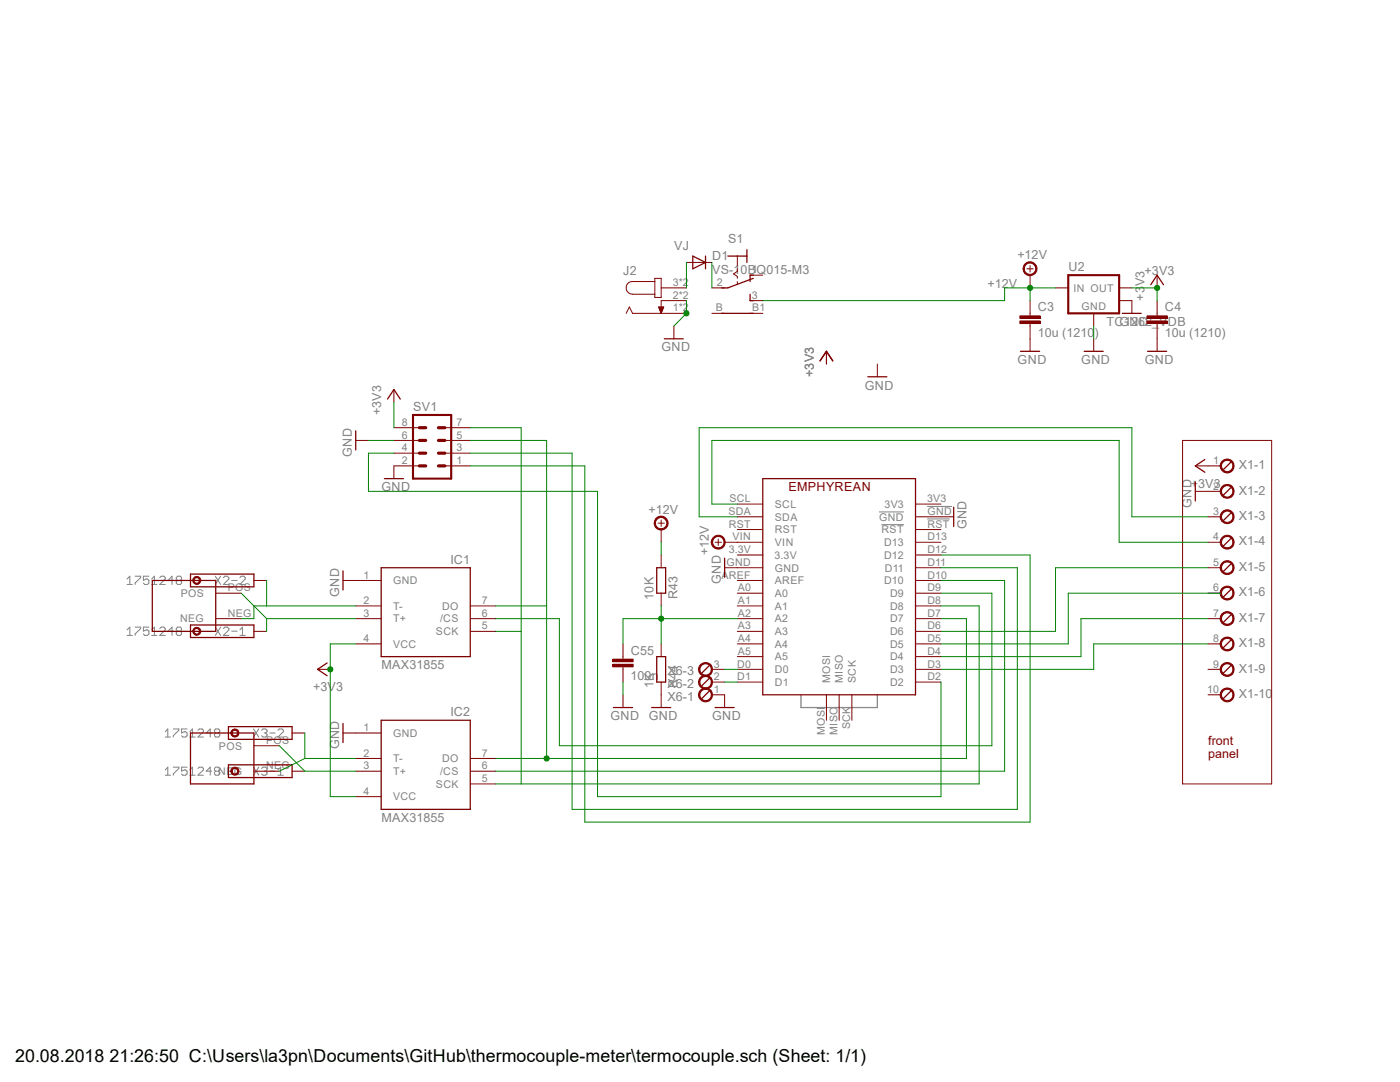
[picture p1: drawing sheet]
<svg xmlns="http://www.w3.org/2000/svg" width="279mm" height="216mm" viewBox="0 0 279 216" stroke-linecap="round" stroke-linejoin="round" font-family="sans-serif">
<path d="M159.9 138.6v2.6h15.2v-2.6" fill="none" stroke="#808080" stroke-width=".25"/>
<g fill="none" stroke="#808080" stroke-width=".2">
<path d="M25.4 115.5l.5-.5v1.6M25.4 116.6h1M27 115h1.1v.3l-1.1 1v.3M29.7 115h-1.1v.8l.6-.3h.2l.3 .3v.5l-.3 .3h-.5l-.3-.3M30.3 115.5l.5-.5v1.6M30.3 116.6h1M31.9 115.3l.3-.3h.5l.3 .3v.2l-1.1 1.1h1.1M34.6 115.8h-1.1l.8-.8v1.6M35.4 115.8l-.2-.3v-.2l.2-.3h.6l.2 .3v.2l-.2 .3M35.4 115.8l-.2 .3v.2l.2 .3h.6l.2-.3v-.2l-.2-.3M35.4 115.8h.6M43 115l1 1.6"/>
<path d="M44 115l-1 1.6M44.6 115.3l.3-.3h.5l.3 .3v.2l-1.1 1.1h1.1M46.2 115.8h1.1M47.9 115.3l.2-.3h.6l.2 .3v.2l-1 1.1h1M175.4 102.2h5M175.9 104.7h4.5M185 103.5h4.5M185 101h5M25.4 125.7l.5-.6v1.7M25.4 126.8h1M27 125.1h1.1v.3l-1.1 1.1v.3M29.7 125.1h-1.1v.8l.6-.2h.2l.3 .2v.6l-.3 .3h-.5l-.3-.3"/>
<path d="M30.3 126.8h1M30.3 125.7l.5-.6v1.7M31.9 125.4l.3-.3h.5l.3 .3v.3l-1.1 1.1h1.1M34.6 125.9h-1.1l.8-.8v1.7M35.4 125.9l-.2 .3v.3l.2 .3h.6l.2-.3v-.3l-.2-.3M35.4 125.9l-.2-.2v-.3l.2-.3h.6l.2 .3v.3l-.2 .2M35.4 125.9h.6M43 125.1l1 1.7M44 125.1l-1 1.7M44.6 125.4l.3-.3h.5l.3 .3v.3l-1.1 1.1h1.1M46.2 125.9h1.1M47.9 126.8h1"/>
<path d="M47.9 125.7l.5-.6v1.7M33 153.6l.5-.5v1.6M33 146l.5-.5v1.6M33 154.7h1M33 147.1h1M34.6 153.1h1.1v.2l-1.1 1.1v.3M34.6 145.5h1.1v.2l-1.1 1.1v.3M37.3 145.5h-1.1v.8l.6-.3h.2l.3 .3v.5l-.3 .3h-.5l-.3-.3M37.3 153.1h-1.1v.8l.8-.3 .3 .3v.5l-.3 .3h-.5l-.3-.3M37.9 154.7h1M37.9 153.6l.5-.5v1.6M37.9 146l.5-.5v1.6"/>
<path d="M37.9 147.1h1M39.5 153.3l.3-.2h.5l.3 .2v.3l-1.1 1.1h1.1M39.5 145.7l.3-.2h.5l.3 .2v.3l-1.1 1.1h1.1M42.2 146.3h-1.1l.9-.8v1.6M42.2 153.9h-1.1l.9-.8v1.6M43.1 153.9l-.3 .2v.3l.3 .3h.5l.3-.3v-.3l-.3-.2M43.1 153.9l-.3-.3v-.3l.3-.2h.5l.3 .2v.3l-.3 .3M43.1 153.9h.5M43.1 146.3l-.3-.3v-.3l.3-.2h.5l.3 .2v.3l-.3 .3M43.1 146.3l-.3 .3v.2l.3 .3h.5l.3-.3v-.2l-.3-.3M43.1 146.3h.5M50.6 153.1l1 1.6"/>
<path d="M50.6 145.5l1 1.6M51.6 153.1l-1 1.6M51.6 145.5l-1 1.6M52.2 153.3l.3-.2h.5l.3 .2v.3l-.3 .3M52.2 145.7l.3-.2h.5l.3 .2v.3l-.3 .3M52.7 153.9h.3M52.7 146.3h.3M53 153.9l.3 .2v.3l-.3 .3h-.5l-.3-.3M53 146.3l.3 .3v.2l-.3 .3h-.5l-.3-.3M53.8 153.9h1.1M53.8 146.3h1.1M55.5 154.7h1.1"/>
<path d="M55.5 145.7l.3-.2h.5l.3 .2v.3l-1.1 1.1h1.1M55.5 153.6l.5-.5v1.6"/>
</g>
<g fill="none" stroke="#800000" stroke-width=".2">
<path d="M175.1 72.6v2.6M236 87.9h17.8v68.5h-17.8zM68.5 115.8h7.6M144.6 113.3h7.6M147.2 100.6h5M147.2 103.1h5M147.2 105.7h5M147.2 108.2h5M147.2 110.7h5M147.2 115.8h5M147.2 118.4h5M182.7 100.6h5.1"/>
<path d="M182.7 103.1h7.6M182.7 105.7h5.1M182.7 108.2h5.1M182.7 110.7h5.1M182.7 113.3h5.1M182.7 115.8h5.1M182.7 118.4h5.1M63.4 133.6h2.5M71 120.9h5.1M71 123.4h5.1M71 128.5h5.1M93.9 120.9h5"/>
<path d="M93.9 123.4h5M93.9 126h5M147.2 120.9h5M147.2 123.4h5M147.2 126h5M147.2 128.5h5M147.2 131h5M147.2 133.6h5M147.2 136.1h5M164.9 138.6v5.1M167.5 138.6v5.1M170 138.6v5.1"/>
<path d="M182.7 120.9h5.1M182.7 123.4h5.1M182.7 126h5.1M182.7 128.5h5.1M182.7 131h5.1M182.7 133.6h5.1M182.7 136.1h5.1M68.5 146.3h7.6M71 151.3h5.1M71 153.9h5.1M71 159h5.1M93.9 156.4h5"/>
<path d="M93.9 151.3h5M93.9 153.9h5"/>
</g>
<path d="M173.2 75.2h3.8M152.2 95.5h30.5v43.1h-30.5zM245.7 92.2l-1.6 1.5M68.5 113.9v3.8M76.1 113.3h17.8v17.7h-17.8zM144.6 111.4v3.8M190.3 101.2v3.8M65.3 132.3l-1.9 1.3 1.9 1.2M68.5 144.4v3.8M76.1 143.7h17.8v17.8h-17.8z" fill="none" stroke="#800000" stroke-width=".25"/>
<path d="M243.8 92.1a1.39 1.39 0 0 1 2.3 .1 1.39 1.39 0 0 1-.8 2.1 1.39 1.39 0 0 1-1.8-1.3h.3a1.15 1.15 0 0 1 1.5-1.2 1.15 1.15 0 0 1 .4 1.9 1.15 1.15 0 0 1-1.9-.4v-.3h-.3z" fill-rule="evenodd" fill="#800000"/>
<path d="M241.1 93h2.5M243.8 92.1a1.39 1.39 0 0 1 2.3 .1 1.39 1.39 0 0 1-.8 2.1 1.39 1.39 0 0 1-1.8-1.3h.3a1.15 1.15 0 0 1 1.5-1.2 1.15 1.15 0 0 1 .4 1.9 1.15 1.15 0 0 1-1.9-.4v-.3h-.3z" fill="none" stroke="#800000" stroke-width=".2"/>
<path d="M245.7 97.3l-1.6 1.5" fill="none" stroke="#800000" stroke-width=".25"/>
<path d="M243.8 97.2a1.39 1.39 0 0 1 2.3 .1 1.39 1.39 0 0 1-.8 2.1 1.39 1.39 0 0 1-1.8-1.4h.3a1.15 1.15 0 0 1 1.5-1.1 1.15 1.15 0 0 1 .4 1.9 1.15 1.15 0 0 1-1.9-.4v-.4h-.3z" fill-rule="evenodd" fill="#800000"/>
<path d="M241.1 98h2.5M243.8 97.2a1.39 1.39 0 0 1 2.3 .1 1.39 1.39 0 0 1-.8 2.1 1.39 1.39 0 0 1-1.8-1.4h.3a1.15 1.15 0 0 1 1.5-1.1 1.15 1.15 0 0 1 .4 1.9 1.15 1.15 0 0 1-1.9-.4v-.4h-.3z" fill="none" stroke="#800000" stroke-width=".2"/>
<path d="M245.7 102.4l-1.6 1.5" fill="none" stroke="#800000" stroke-width=".25"/>
<path d="M243.8 102.2a1.39 1.39 0 0 1 2.3 .2 1.39 1.39 0 0 1-.8 2.1 1.39 1.39 0 0 1-1.8-1.4h.3a1.15 1.15 0 0 1 1.5-1.1 1.15 1.15 0 0 1 .4 1.9 1.15 1.15 0 0 1-1.9-.4v-.4h-.3z" fill-rule="evenodd" fill="#800000"/>
<path d="M241.1 103.1h2.5M243.8 102.2a1.39 1.39 0 0 1 2.3 .2 1.39 1.39 0 0 1-.8 2.1 1.39 1.39 0 0 1-1.8-1.4h.3a1.15 1.15 0 0 1 1.5-1.1 1.15 1.15 0 0 1 .4 1.9 1.15 1.15 0 0 1-1.9-.4v-.4h-.3z" fill="none" stroke="#800000" stroke-width=".2"/>
<path d="M245.7 107.4l-1.6 1.6" fill="none" stroke="#800000" stroke-width=".25"/>
<path d="M243.8 107.3a1.39 1.39 0 0 1 2.3 .2 1.39 1.39 0 0 1-.8 2.1 1.39 1.39 0 0 1-1.8-1.4h.3a1.15 1.15 0 0 1 1.5-1.1 1.15 1.15 0 0 1 .4 1.8 1.15 1.15 0 0 1-1.9-.3v-.4h-.3z" fill-rule="evenodd" fill="#800000"/>
<path d="M241.1 108.2h2.5M243.8 107.3a1.39 1.39 0 0 1 2.3 .2 1.39 1.39 0 0 1-.8 2.1 1.39 1.39 0 0 1-1.8-1.4h.3a1.15 1.15 0 0 1 1.5-1.1 1.15 1.15 0 0 1 .4 1.8 1.15 1.15 0 0 1-1.9-.3v-.4h-.3z" fill="none" stroke="#800000" stroke-width=".2"/>
<path d="M245.7 112.5l-1.6 1.5" fill="none" stroke="#800000" stroke-width=".25"/>
<path d="M243.8 112.4a1.39 1.39 0 0 1 2.3 .2 1.39 1.39 0 0 1-.8 2 1.39 1.39 0 0 1-1.8-1.3h.3a1.15 1.15 0 0 1 1.5-1.1 1.15 1.15 0 0 1 .4 1.8 1.15 1.15 0 0 1-1.9-.3v-.4h-.3l.1-.5z" fill-rule="evenodd" fill="#800000"/>
<path d="M241.1 113.3h2.5M243.8 112.4a1.39 1.39 0 0 1 2.3 .2 1.39 1.39 0 0 1-.8 2 1.39 1.39 0 0 1-1.8-1.3h.3a1.15 1.15 0 0 1 1.5-1.1 1.15 1.15 0 0 1 .4 1.8 1.15 1.15 0 0 1-1.9-.3v-.4h-.3l.1-.5z" fill="none" stroke="#800000" stroke-width=".2"/>
<path d="M245.7 117.6l-1.6 1.5" fill="none" stroke="#800000" stroke-width=".25"/>
<path d="M243.8 117.4a1.4 1.4 0 0 1 2.3 .2 1.4 1.4 0 0 1-.8 2.1 1.4 1.4 0 0 1-1.8-1.3h.3a1.15 1.15 0 0 1 1.5-1.2 1.15 1.15 0 0 1 .4 1.9 1.15 1.15 0 0 1-1.9-.4v-.3h-.3z" fill-rule="evenodd" fill="#800000"/>
<path d="M241.1 118.4h2.5M243.8 117.4a1.4 1.4 0 0 1 2.3 .2 1.4 1.4 0 0 1-.8 2.1 1.4 1.4 0 0 1-1.8-1.3h.3a1.15 1.15 0 0 1 1.5-1.2 1.15 1.15 0 0 1 .4 1.9 1.15 1.15 0 0 1-1.9-.4v-.3h-.3z" fill="none" stroke="#800000" stroke-width=".2"/>
<path d="M245.7 122.7l-1.6 1.5" fill="none" stroke="#800000" stroke-width=".25"/>
<path d="M243.8 122.5a1.4 1.4 0 0 1 2.3 .2 1.4 1.4 0 0 1-.8 2.1 1.4 1.4 0 0 1-1.8-1.4h.3a1.15 1.15 0 0 1 1.5-1.1 1.15 1.15 0 0 1 .4 1.9 1.15 1.15 0 0 1-1.9-.4v-.4h-.3z" fill-rule="evenodd" fill="#800000"/>
<path d="M241.1 123.4h2.5M243.8 122.5a1.4 1.4 0 0 1 2.3 .2 1.4 1.4 0 0 1-.8 2.1 1.4 1.4 0 0 1-1.8-1.4h.3a1.15 1.15 0 0 1 1.5-1.1 1.15 1.15 0 0 1 .4 1.9 1.15 1.15 0 0 1-1.9-.4v-.4h-.3z" fill="none" stroke="#800000" stroke-width=".2"/>
<path d="M245.7 127.7l-1.6 1.5" fill="none" stroke="#800000" stroke-width=".25"/>
<path d="M243.8 127.6a1.4 1.4 0 0 1 2.3 .2 1.4 1.4 0 0 1-.8 2.1 1.4 1.4 0 0 1-1.8-1.4h.3a1.15 1.15 0 0 1 1.5-1.1 1.15 1.15 0 0 1 .4 1.9 1.15 1.15 0 0 1-1.9-.4v-.4h-.3z" fill-rule="evenodd" fill="#800000"/>
<path d="M241.1 128.5h2.5M243.8 127.6a1.4 1.4 0 0 1 2.3 .2 1.4 1.4 0 0 1-.8 2.1 1.4 1.4 0 0 1-1.8-1.4h.3a1.15 1.15 0 0 1 1.5-1.1 1.15 1.15 0 0 1 .4 1.9 1.15 1.15 0 0 1-1.9-.4v-.4h-.3z" fill="none" stroke="#800000" stroke-width=".2"/>
<path d="M245.7 132.8l-1.6 1.5" fill="none" stroke="#800000" stroke-width=".25"/>
<path d="M243.8 132.7a1.4 1.4 0 0 1 2.3 .1 1.4 1.4 0 0 1-.8 2.1 1.4 1.4 0 0 1-1.8-1.3h.3a1.15 1.15 0 0 1 1.5-1.1 1.15 1.15 0 0 1 .4 1.9 1.15 1.15 0 0 1-1.9-.4v-.4h-.3z" fill-rule="evenodd" fill="#800000"/>
<path d="M241.1 133.6h2.5M243.8 132.7a1.4 1.4 0 0 1 2.3 .1 1.4 1.4 0 0 1-.8 2.1 1.4 1.4 0 0 1-1.8-1.3h.3a1.15 1.15 0 0 1 1.5-1.1 1.15 1.15 0 0 1 .4 1.9 1.15 1.15 0 0 1-1.9-.4v-.4h-.3z" fill="none" stroke="#800000" stroke-width=".2"/>
<path d="M245.7 137.9l-1.6 1.5" fill="none" stroke="#800000" stroke-width=".25"/>
<path d="M243.8 137.8a1.4 1.4 0 0 1 2.3 .1 1.4 1.4 0 0 1-.8 2.1 1.4 1.4 0 0 1-1.8-1.4h.3a1.15 1.15 0 0 1 1.5-1 1.15 1.15 0 0 1 .4 1.8 1.15 1.15 0 0 1-1.9-.3v-.5h-.3z" fill-rule="evenodd" fill="#800000"/>
<path d="M238.5 93h2.6M238.5 98h2.6M132 110.7v2.6M132 118.4v2.5M124.3 131v.5M124.3 133.1v.5M132 128.5v2.5M132 136.1v5.1M241.1 138.6h2.5M243.8 137.8a1.4 1.4 0 0 1 2.3 .1 1.4 1.4 0 0 1-.8 2.1 1.4 1.4 0 0 1-1.8-1.4h.3a1.15 1.15 0 0 1 1.5-1 1.15 1.15 0 0 1 .4 1.8 1.15 1.15 0 0 1-1.9-.3v-.5h-.3z" fill="none" stroke="#800000" stroke-width=".2"/>
<path d="M238.5 96.1v3.8M240.5 91.7l-2 1.3 2 1.2M131.1 113.3h1.7v5.1h-1.7zM131.1 131h1.7v5.1h-1.7zM130 141.2h3.9" fill="none" stroke="#800000" stroke-width=".25"/>
<path d="M122.3 132.5h4.1v.6h-4.1z" fill-rule="evenodd" fill="#800000"/>
<path d="M122.3 132.5h4.1v.6h-4.1z" fill="none" stroke="#800000" stroke-width=".2"/>
<path d="M122.3 131.5h4.1v.5h-4.1z" fill-rule="evenodd" fill="#800000"/>
<path d="M131.3 104.4h1.3M132 103.8v1.2M122.3 131.5h4.1v.5h-4.1zM124.3 128.5v2.5M124.3 133.6v2.5M124.3 138.6v2.6" fill="none" stroke="#800000" stroke-width=".2"/>
<path d="M122.4 141.2h3.8" fill="none" stroke="#800000" stroke-width=".25"/>
<path d="M130.9 103.5a1.4 1.4 0 0 1 2.2 .1 1.4 1.4 0 0 1-.7 2.1 1.4 1.4 0 0 1-1.8-1.3h.2a1.15 1.15 0 0 1 1.7-1 1.15 1.15 0 0 1 .2 1.9 1.15 1.15 0 0 1-1.8-.5l-.1-.4h-.2z" fill-rule="evenodd" fill="#800000"/>
<path d="M130.9 103.5a1.4 1.4 0 0 1 2.2 .1 1.4 1.4 0 0 1-.7 2.1 1.4 1.4 0 0 1-1.8-1.3h.2a1.15 1.15 0 0 1 1.7-1 1.15 1.15 0 0 1 .2 1.9 1.15 1.15 0 0 1-1.8-.5l-.1-.4h-.2zM132 105.7v2.5M142.7 108.2h1.3M143.3 107.6v1.2" fill="none" stroke="#800000" stroke-width=".2"/>
<path d="M142.3 107.3a1.39 1.39 0 0 1 2.2 .2 1.39 1.39 0 0 1-.8 2.1 1.39 1.39 0 0 1-1.8-1.4h.3a1.15 1.15 0 0 1 1.5-1.1 1.15 1.15 0 0 1 .5 1.8 1.15 1.15 0 0 1-1.9-.3l-.1-.4h-.3z" fill-rule="evenodd" fill="#800000"/>
<path d="M204.9 53.6h1.3M205.6 53v1.3M142.3 107.3a1.39 1.39 0 0 1 2.2 .2 1.39 1.39 0 0 1-.8 2.1 1.39 1.39 0 0 1-1.8-1.4h.3a1.15 1.15 0 0 1 1.5-1.1 1.15 1.15 0 0 1 .5 1.8 1.15 1.15 0 0 1-1.9-.3l-.1-.4h-.3zM144.6 108.2h2.6" fill="none" stroke="#800000" stroke-width=".2"/>
<path d="M204.5 52.7a1.4 1.4 0 0 1 2.2 .1 1.4 1.4 0 0 1-.7 2.1 1.4 1.4 0 0 1-1.8-1.3h.2a1.15 1.15 0 0 1 1.7-.9 1.15 1.15 0 0 1 .2 1.9 1.15 1.15 0 0 1-1.8-.6l-.1-.4h-.2z" fill-rule="evenodd" fill="#800000"/>
<path d="M204.5 52.7a1.4 1.4 0 0 1 2.2 .1 1.4 1.4 0 0 1-.7 2.1 1.4 1.4 0 0 1-1.8-1.3h.2a1.15 1.15 0 0 1 1.7-.9 1.15 1.15 0 0 1 .2 1.9 1.15 1.15 0 0 1-1.8-.6l-.1-.4h-.2zM205.6 54.9v2.5M210.7 57.4h2.5M223.4 57.4h2.5M223.4 60h2.5M164.9 70.1v2.5M205.6 62.5v.5M205.6 64.6v.5M218.3 62.5v2.6M218.3 67.6v2.5" fill="none" stroke="#800000" stroke-width=".2"/>
<path d="M163.7 72l1.2-1.9 1.3 1.9M216.4 70.1h3.8" fill="none" stroke="#800000" stroke-width=".25"/>
<path d="M213.2 54.9h10.2v7.6h-10.2z" fill="none" stroke="#800000" stroke-width=".42"/>
<path d="M203.5 64.1h4.1v.5h-4.1z" fill-rule="evenodd" fill="#800000"/>
<path d="M203.5 64.1h4.1v.5h-4.1z" fill="none" stroke="#800000" stroke-width=".2"/>
<path d="M203.5 63h4.1v.5h-4.1z" fill-rule="evenodd" fill="#800000"/>
<path d="M205.6 60v2.5M203.5 63h4.1v.5h-4.1zM205.6 65.1v2.5M230.9 62.5v.5M230.9 64.6v.5" fill="none" stroke="#800000" stroke-width=".2"/>
<path d="M228.9 64.1h4.1v.5h-4.1z" fill-rule="evenodd" fill="#800000"/>
<path d="M228.9 64.1h4.1v.5h-4.1z" fill="none" stroke="#800000" stroke-width=".2"/>
<path d="M228.9 63h4.1v.5h-4.1z" fill-rule="evenodd" fill="#800000"/>
<g fill="none" stroke="#800000" stroke-width=".2">
<path d="M130.7 56.2h-4.5a1.27 1.27 0 0 0-1.2 1.2 1.27 1.27 0 0 0 1.2 1.3h4.5M130.7 55.5h1.3v3.9h-1.3zM132 57.4h5M137 60h-5v2.5M137 52.4h5.1M142.1 57.4h2.5M147.2 51.1v1.9M147.2 53.6v.5l-.8 .6 .8 .5v.3M147.2 56.2v.6M149.7 60h2.5M149.7 54.9h2.5M225.9 60v2.5"/>
<path d="M230.9 60v2.5M125 62.5l.6-1.2 .6 1.2h10.8M131.4 61.3h1.1l-.5 1.2zM131.4 61.3h1M131.5 61.4h.9M131.5 61.5h.8M131.6 61.6h.7M131.6 61.8h.6M131.6 61.7h.7M131.7 61.8h.5M131.7 61.9h.5M131.7 62h.4"/>
<path d="M131.8 62.1h.3M131.8 62.3h.2M131.8 62.2h.2M131.9 62.4h.1M134.5 65.1v2.5M142.1 62.5h2.5M149.7 62.5h2.5M205.6 67.6v2.5M228.9 63h4.1v.5h-4.1zM230.9 65.1v5"/>
</g>
<g fill="none" stroke="#800000" stroke-width=".25">
<path d="M138.3 51.1l2.5 1.3-2.5 1.2zM140.8 51.1v2.5M145.2 51.1h3.9M149.1 49.8v2.6M149.7 58.7v1.3h.6M150.3 55.5l-5.1 1.9h-1.2M150.3 54.9h-.6v1.3M132.6 67.6h3.8M144 62.5h6.3M203.7 70.1h3.8M224 62.5h3.8M229 70.1h3.8"/>
<path d="M38 124.7h12.7v2.5h-12.7z"/>
</g>
<path d="M38.8 125.3a.81 .81 0 0 1 1.2 .4 .81 .81 0 0 1-.6 1.1 .81 .81 0 0 1-1-.8h.3a.56 .56 0 0 1 .7-.6 .56 .56 0 0 1 .3 .9 .56 .56 0 0 1-.9-.1l-.1-.2h-.3z" fill-rule="evenodd" fill="#800000"/>
<path d="M38.8 125.3a.81 .81 0 0 1 1.2 .4 .81 .81 0 0 1-.6 1.1 .81 .81 0 0 1-1-.8h.3a.56 .56 0 0 1 .7-.6 .56 .56 0 0 1 .3 .9 .56 .56 0 0 1-.9-.1l-.1-.2h-.3zM50.7 126h2.5" fill="none" stroke="#800000" stroke-width=".2"/>
<path d="M38 114.6h12.7v2.5h-12.7z" fill="none" stroke="#800000" stroke-width=".25"/>
<path d="M38.8 115.1a.81 .81 0 0 1 1.2 .4 .81 .81 0 0 1-.6 1.1 .81 .81 0 0 1-1-.8h.3a.55 .55 0 0 1 .7-.6 .55 .55 0 0 1 .3 .9 .55 .55 0 0 1-.9 0l-.1-.3h-.3z" fill-rule="evenodd" fill="#800000"/>
<path d="M38.8 115.1a.81 .81 0 0 1 1.2 .4 .81 .81 0 0 1-.6 1.1 .81 .81 0 0 1-1-.8h.3a.55 .55 0 0 1 .7-.6 .55 .55 0 0 1 .3 .9 .55 .55 0 0 1-.9 0l-.1-.3h-.3zM50.7 115.8h2.5" fill="none" stroke="#800000" stroke-width=".2"/>
<path d="M45.6 152.6h12.7v2.6h-12.7z" fill="none" stroke="#800000" stroke-width=".25"/>
<path d="M46.1 153.5a.82 .82 0 0 1 1.4-.2 .82 .82 0 0 1-.3 1.3 .82 .82 0 0 1-1.1-.7h.2a.55 .55 0 0 1 .7-.6 .55 .55 0 0 1 .3 .9 .55 .55 0 0 1-.9-.1l-.1-.2h-.2z" fill-rule="evenodd" fill="#800000"/>
<path d="M46.1 153.5a.82 .82 0 0 1 1.4-.2 .82 .82 0 0 1-.3 1.3 .82 .82 0 0 1-1.1-.7h.2a.55 .55 0 0 1 .7-.6 .55 .55 0 0 1 .3 .9 .55 .55 0 0 1-.9-.1l-.1-.2h-.2zM58.3 153.9h2.5" fill="none" stroke="#800000" stroke-width=".2"/>
<path d="M45.6 145h12.7v2.5h-12.7z" fill="none" stroke="#800000" stroke-width=".25"/>
<path d="M46.1 145.9a.82 .82 0 0 1 1.4-.2 .82 .82 0 0 1-.3 1.3 .82 .82 0 0 1-1.1-.7h.2a.55 .55 0 0 1 .7-.6 .55 .55 0 0 1 .3 .9 .55 .55 0 0 1-.9-.1l-.1-.2h-.2z" fill-rule="evenodd" fill="#800000"/>
<path d="M230.9 54.9v2.5M46.1 145.9a.82 .82 0 0 1 1.4-.2 .82 .82 0 0 1-.3 1.3 .82 .82 0 0 1-1.1-.7h.2a.55 .55 0 0 1 .7-.6 .55 .55 0 0 1 .3 .9 .55 .55 0 0 1-.9-.1l-.1-.2h-.2zM58.3 146.3h2.5" fill="none" stroke="#800000" stroke-width=".2"/>
<path d="M229.7 56.8l1.2-1.9 1.3 1.9M141.6 137.9l-1.6 1.5" fill="none" stroke="#800000" stroke-width=".25"/>
<path d="M139.7 137.8a1.4 1.4 0 0 1 2.3 .1 1.4 1.4 0 0 1-.8 2.1 1.4 1.4 0 0 1-1.8-1.4h.3a1.15 1.15 0 0 1 1.5-1 1.15 1.15 0 0 1 .4 1.8 1.15 1.15 0 0 1-1.9-.3v-.5h-.3z" fill-rule="evenodd" fill="#800000"/>
<path d="M139.7 137.8a1.4 1.4 0 0 1 2.3 .1 1.4 1.4 0 0 1-.8 2.1 1.4 1.4 0 0 1-1.8-1.4h.3a1.15 1.15 0 0 1 1.5-1 1.15 1.15 0 0 1 .4 1.8 1.15 1.15 0 0 1-1.9-.3v-.5h-.3zM142.1 138.6h2.5" fill="none" stroke="#800000" stroke-width=".2"/>
<path d="M141.6 135.3l-1.6 1.6" fill="none" stroke="#800000" stroke-width=".25"/>
<path d="M139.7 135.2a1.4 1.4 0 0 1 2.3 .2 1.4 1.4 0 0 1-.8 2.1 1.4 1.4 0 0 1-1.8-1.4h.3a1.15 1.15 0 0 1 1.5-1.1 1.15 1.15 0 0 1 .4 1.9 1.15 1.15 0 0 1-1.9-.4v-.4h-.3z" fill-rule="evenodd" fill="#800000"/>
<path d="M139.7 135.2a1.4 1.4 0 0 1 2.3 .2 1.4 1.4 0 0 1-.8 2.1 1.4 1.4 0 0 1-1.8-1.4h.3a1.15 1.15 0 0 1 1.5-1.1 1.15 1.15 0 0 1 .4 1.9 1.15 1.15 0 0 1-1.9-.4v-.4h-.3zM142.1 136.1h2.5" fill="none" stroke="#800000" stroke-width=".2"/>
<path d="M141.6 132.8l-1.6 1.5" fill="none" stroke="#800000" stroke-width=".25"/>
<path d="M139.7 132.7a1.4 1.4 0 0 1 2.3 .1 1.4 1.4 0 0 1-.8 2.1 1.4 1.4 0 0 1-1.8-1.3h.3a1.15 1.15 0 0 1 1.5-1.1 1.15 1.15 0 0 1 .4 1.9 1.15 1.15 0 0 1-1.9-.4v-.4h-.3z" fill-rule="evenodd" fill="#800000"/>
<g fill="none" stroke="#800000" stroke-width=".2">
<path d="M78.6 77.7v2.6M164.9 70.1v2.5M71 87.9h2.5M78.6 90.4h5.1M78.6 87.9h5.1M78.6 85.3h5.1M83.7 93h-5.1v2.5M88.8 93h5.1M88.8 90.4h5.1M88.8 87.9h5.1M88.8 85.3h5.1M43.1 118.4h5"/>
<path d="M43.1 123.4h5M139.7 132.7a1.4 1.4 0 0 1 2.3 .1 1.4 1.4 0 0 1-.8 2.1 1.4 1.4 0 0 1-1.8-1.3h.3a1.15 1.15 0 0 1 1.5-1.1 1.15 1.15 0 0 1 .4 1.9 1.15 1.15 0 0 1-1.9-.4v-.4h-.3zM142.1 133.6h2.5M144.6 138.6v2.6M50.7 148.8h5.1M50.7 153.9h5.1"/>
</g>
<path d="M77.3 79.6l1.3-1.9 1.3 1.9M163.7 72l1.2-1.9 1.3 1.9M71 86v3.8M76.7 95.5h3.8M30.4 115.8h12.7v10.2h-12.7zM38 146.3h12.7v10.1h-12.7zM142.7 141.2h3.8" fill="none" stroke="#800000" stroke-width=".25"/>
<path d="M82.4 82.8h7.6v12.7h-7.6z" fill="none" stroke="#800000" stroke-width=".42"/>
<path d="M83.7 87.9h1.3M83.7 90.4h1.3M83.7 93h1.3M83.7 85.3h1.3M87.5 87.9h1.3M87.5 90.4h1.3M87.5 93h1.3M87.5 85.3h1.3" fill="none" stroke="#800000" stroke-width=".64"/>
<path d="M98.9 120.9h10.2v30.4h-10.2" fill="none" stroke="#008000" stroke-width=".2"/>
<circle cx="109.1" cy="151.3" r=".51" fill="#008000"/>
<g fill="none" stroke="#008000" stroke-width=".2">
<path d="M93.9 87.9h15.2v33M93.9 85.3h10.1v71.1M71 128.5h-5.1v30.5h5.1M98.9 126h5.1M187.8 123.4h5.1v27.9h-83.8M187.8 120.9h7.6v35.5h-96.5"/>
<circle cx="109.1" cy="151.3" r=".51"/>
</g>
<circle cx="65.9" cy="133.6" r=".51" fill="#008000"/>
<g fill="none" stroke="#008000" stroke-width=".2">
<path d="M225.9 57.4h5v2.6"/>
<circle cx="65.9" cy="133.6" r=".51"/>
</g>
<circle cx="230.9" cy="57.4" r=".51" fill="#008000"/>
<g fill="none" stroke="#008000" stroke-width=".2">
<path d="M137 60v2.5l-2.5 2.6M218.3 65.1v2.5M78.6 80.3v5M124.3 136.1v2.5"/>
<circle cx="230.9" cy="57.4" r=".51"/>
</g>
<circle cx="137" cy="62.5" r=".51" fill="#008000"/>
<g fill="none" stroke="#008000" stroke-width=".2">
<path d="M210.7 57.4h-5.1v2.6M73.5 87.9h5.1M132 108.2v2.5M187.8 118.4h10.2v30.4h-86.4v-25.4h-12.7"/>
<circle cx="137" cy="62.5" r=".51"/>
</g>
<circle cx="205.6" cy="57.4" r=".51" fill="#008000"/>
<g fill="none" stroke="#008000" stroke-width=".2">
<path d="M205.6 57.4h-5.1v2.6h-48.3M132 120.9v7.6M147.2 123.4h-22.9v5.1"/>
<circle cx="205.6" cy="57.4" r=".51"/>
</g>
<circle cx="131.9" cy="123.4" r=".51" fill="#008000"/>
<g fill="none" stroke="#008000" stroke-width=".2">
<path d="M137 52.4v5M142.1 52.4v5M78.6 90.4h-5.1v7.6h45.8v61h68.5v-22.9M93.9 90.4h20.3v71.1h88.8v-48.2h-15.2M93.9 93h22.8v71h88.9v-53.3h-17.8M48.1 118.4l5.1 5M53.2 115.8v5.1M147.2 103.1h-7.7v-17.8h86.4v17.8h15.2M147.2 100.6h-5.1v-12.7h81.3v20.3h17.7M187.8 115.8h12.7v38.1h-101.6M241.1 113.3h-30.4v12.7h-22.9M243.6 118.4h-30.4v10.1h-25.4"/>
<path d="M53.2 123.4h17.8M53.2 123.4v2.6M71 120.9h-20.3v2.5h-2.6M144.6 133.6h2.6M144.6 136.1h2.6M241.1 123.4h-25.4v7.6h-27.9M241.1 128.5h-22.8v5.1h-30.5M55.8 148.8l5 5.1h10.2M60.8 151.3h10.2M60.8 146.3v5M60.8 151.3l-5 2.6"/>
<circle cx="131.9" cy="123.4" r=".51"/>
</g>
<text font-size="3.6" x="3" y="211.9">20.08.2018 21:26:50 C:\Users\la3pn\Documents\GitHub\thermocouple-meter\termocouple.sch (Sheet: 1/1)</text>
<g font-size="2.5" fill="#808080">
<text x="134.5" y="49.8">VJ</text>
<text x="142.1" y="51.9">D1</text>
<text x="145.3" y="48.6">S1</text>
<text x="203" y="51.7">+12V</text>
<text x="124.4" y="54.9">J2</text>
<text x="142.1" y="54.7">VS-10BQ015-M3</text>
<text x="197.1" y="57.4">+12V</text>
<text x="213.2" y="54.1">U2</text>
<text x="228.4" y="60" transform="rotate(-90 228.4 60)">+3V3</text>
<text x="228.4" y="54.9">+3V3</text>
<text x="207.1" y="62.1">C3</text>
<text x="220.9" y="65.1">TC1262_VDB</text>
<text x="223.4" y="65.1">GND</text>
<text x="232.5" y="62.1">C4</text>
<text x="132" y="70.1">GND</text>
<text x="207.1" y="67.2">10u (1210)</text>
<text x="232.4" y="67.2">10u (1210)</text>
<text x="162.4" y="75.2" transform="rotate(-90 162.4 75.2)">+3V3</text>
<text x="172.6" y="77.7">GND</text>
<text x="203.1" y="72.6">GND</text>
<text x="215.8" y="72.6">GND</text>
<text x="228.5" y="72.6">GND</text>
<text x="76.1" y="82.8" transform="rotate(-90 76.1 82.8)">+3V3</text>
<text x="82.5" y="82">SV1</text>
<text x="70.2" y="91.1" transform="rotate(-90 70.2 91.1)">GND</text>
<text x="247.2" y="93.6">X1-1</text>
<text x="76.1" y="98">GND</text>
<text x="237.7" y="97.3">+3V3</text>
<text x="237.8" y="101.3" transform="rotate(-90 237.8 101.3)">GND</text>
<text x="247.2" y="98.7">X1-2</text>
<text x="129.4" y="102.5">+12V</text>
<text x="192.9" y="105.6" transform="rotate(-90 192.9 105.6)">GND</text>
<text x="247.2" y="103.8">X1-3</text>
<text x="89.9" y="112.5">IC1</text>
<text x="141.4" y="110.7" transform="rotate(-90 141.4 110.7)">+12V</text>
<text x="247.2" y="108.8">X1-4</text>
<text x="247.2" y="113.9">X1-5</text>
<text x="67.7" y="119.1" transform="rotate(-90 67.7 119.1)">GND</text>
<text x="130.4" y="119.6" transform="rotate(-90 130.4 119.6)">10K</text>
<text x="135.2" y="119.6" transform="rotate(-90 135.2 119.6)">R43</text>
<text x="143.9" y="116.5" transform="rotate(-90 143.9 116.5)">GND</text>
<text x="247.2" y="119">X1-6</text>
<text x="247.2" y="124.1">X1-7</text>
<text x="125.9" y="130.6">C55</text>
<text x="247.2" y="129.1">X1-8</text>
<text x="62.5" y="137.9">+3V3</text>
<text x="76.1" y="133.6">MAX31855</text>
<text x="125.9" y="135.7">100n</text>
<text x="130.4" y="137.4" transform="rotate(-90 130.4 137.4)">1K</text>
<text x="133.2" y="137.2">X6-2</text>
<text x="133.2" y="134.7">X6-3</text>
<text x="135.2" y="137.3" transform="rotate(-90 135.2 137.3)">R44</text>
<text x="247.2" y="134.2">X1-9</text>
<text x="89.9" y="143">IC2</text>
<text x="121.8" y="143.7">GND</text>
<text x="129.5" y="143.7">GND</text>
<text x="133.2" y="139.8">X6-1</text>
<text x="142.1" y="143.7">GND</text>
<text x="247.2" y="139.3">X1-10</text>
<text x="67.7" y="149.5" transform="rotate(-90 67.7 149.5)">GND</text>
<text x="76.1" y="164">MAX31855</text>
</g>
<g font-size="2.5" fill="#800000">
<text x="157.4" y="98">EMPHYREAN</text>
<text x="241.1" y="148.7">front</text>
<text x="241.1" y="151.3">panel</text>
</g>
<g font-size="2.1" fill="#808080">
<text x="134.3" y="59.6">2*2</text>
<text x="134.3" y="57.1">3*2</text>
<text x="143.1" y="57.1">2</text>
<text x="150.1" y="59.6">3</text>
<text x="150.1" y="54.5">1</text>
<text x="214.2" y="58.2">IN OUT</text>
<text x="134.3" y="62.1">1*2</text>
<text x="142.8" y="62.1">B</text>
<text x="150.1" y="62.1">B1</text>
<text x="215.9" y="61.8">GND</text>
<text x="80.2" y="87.5">6</text>
<text x="80.2" y="85">8</text>
<text x="91.1" y="87.5">5</text>
<text x="91.1" y="85">7</text>
<text x="80.2" y="92.6">2</text>
<text x="80.2" y="90.1">4</text>
<text x="91.1" y="92.6">1</text>
<text x="91.1" y="90.1">3</text>
<text x="242.1" y="92.6">1</text>
<text x="145.6" y="100.2">SCL</text>
<text x="154.6" y="101.3">SCL</text>
<text x="176.5" y="101.3">3V3</text>
<text x="185" y="100.2">3V3</text>
<text x="242.1" y="97.7">2</text>
<text x="145.4" y="102.8">SDA</text>
<text x="145.5" y="105.3">RST</text>
<text x="146.2" y="107.8">VIN</text>
<text x="154.6" y="103.9">SDA</text>
<text x="154.6" y="106.4">RST</text>
<text x="175.5" y="103.9">GND</text>
<text x="175.9" y="106.4">RST</text>
<text x="185.1" y="107.8">D13</text>
<text x="185.1" y="105.3">RST</text>
<text x="185.1" y="102.8">GND</text>
<text x="242.1" y="102.8">3</text>
<text x="242.1" y="107.8">4</text>
<text x="145" y="112.9">GND</text>
<text x="145.5" y="110.4">3.3V</text>
<text x="154.6" y="111.5">3.3V</text>
<text x="154.6" y="109">VIN</text>
<text x="176.4" y="111.5">D12</text>
<text x="176.4" y="109">D13</text>
<text x="185.1" y="112.9">D11</text>
<text x="185.1" y="110.4">D12</text>
<text x="242.1" y="112.9">5</text>
<text x="36.1" y="119.1">POS</text>
<text x="45.5" y="118">POS</text>
<text x="72.6" y="115.4">1</text>
<text x="78.4" y="116.6">GND</text>
<text x="144" y="115.4">AREF</text>
<text x="147.3" y="118">A0</text>
<text x="154.6" y="114">GND</text>
<text x="154.6" y="116.6">AREF</text>
<text x="154.6" y="119.1">A0</text>
<text x="176.4" y="116.6">D10</text>
<text x="176.6" y="114">D11</text>
<text x="177.6" y="119.1">D9</text>
<text x="185.1" y="118">D9</text>
<text x="185.1" y="115.4">D10</text>
<text x="242.1" y="118">6</text>
<text x="35.9" y="124.2">NEG</text>
<text x="45.5" y="123.1">NEG</text>
<text x="72.6" y="120.5">2</text>
<text x="72.6" y="123.1">3</text>
<text x="78.4" y="121.7">T-</text>
<text x="78.4" y="124.2">T+</text>
<text x="87.8" y="124.2">/CS</text>
<text x="88.2" y="121.7">DO</text>
<text x="96.2" y="125.6">5</text>
<text x="96.2" y="123.1">6</text>
<text x="96.2" y="120.5">7</text>
<text x="147.3" y="120.5">A1</text>
<text x="147.3" y="123.1">A2</text>
<text x="147.3" y="125.6">A3</text>
<text x="154.6" y="121.7">A1</text>
<text x="154.6" y="124.2">A2</text>
<text x="177.6" y="124.2">D7</text>
<text x="177.6" y="121.7">D8</text>
<text x="185.1" y="125.6">D6</text>
<text x="185.1" y="123.1">D7</text>
<text x="185.1" y="120.5">D8</text>
<text x="242.1" y="123.1">7</text>
<text x="72.6" y="128.1">4</text>
<text x="78.4" y="129.2">VCC</text>
<text x="87" y="126.7">SCK</text>
<text x="147.3" y="128.1">A4</text>
<text x="147.3" y="130.7">A5</text>
<text x="154.6" y="126.7">A3</text>
<text x="154.6" y="129.2">A4</text>
<text x="154.6" y="131.8">A5</text>
<text x="177.6" y="131.8">D4</text>
<text x="177.6" y="129.3">D5</text>
<text x="177.6" y="126.7">D6</text>
<text x="185.1" y="130.7">D4</text>
<text x="185.1" y="128.1">D5</text>
<text x="242.1" y="128.1">8</text>
<text x="142.5" y="135.8">2</text>
<text x="142.5" y="133.2">3</text>
<text x="147.2" y="133.2">D0</text>
<text x="147.2" y="135.8">D1</text>
<text x="154.6" y="134.3">D0</text>
<text x="154.6" y="136.9">D1</text>
<text x="165.7" y="136.3" transform="rotate(-90 165.7 136.3)">MOSI</text>
<text x="168.2" y="136.3" transform="rotate(-90 168.2 136.3)">MISO</text>
<text x="170.8" y="136.3" transform="rotate(-90 170.8 136.3)">SCK</text>
<text x="177.6" y="136.9">D2</text>
<text x="177.6" y="134.3">D3</text>
<text x="185.1" y="135.8">D2</text>
<text x="185.1" y="133.2">D3</text>
<text x="242.1" y="133.2">9</text>
<text x="142.5" y="138.3">1</text>
<text x="240.9" y="138.3">10</text>
<text x="43.7" y="149.6">POS</text>
<text x="53.1" y="148.5">POS</text>
<text x="72.6" y="145.9">1</text>
<text x="78.4" y="147">GND</text>
<text x="164.6" y="146.6" transform="rotate(-90 164.6 146.6)">MOSI</text>
<text x="167.1" y="146.6" transform="rotate(-90 167.1 146.6)">MISO</text>
<text x="169.7" y="145.5" transform="rotate(-90 169.7 145.5)">SCK</text>
<text x="43.6" y="154.6">NEG</text>
<text x="53.1" y="153.5">NEG</text>
<text x="72.6" y="151">2</text>
<text x="72.6" y="153.5">3</text>
<text x="78.4" y="152.1">T-</text>
<text x="78.4" y="154.6">T+</text>
<text x="87.8" y="154.6">/CS</text>
<text x="88.2" y="152.1">DO</text>
<text x="96.2" y="153.5">6</text>
<text x="96.2" y="151">7</text>
<text x="72.6" y="158.6">4</text>
<text x="78.4" y="159.7">VCC</text>
<text x="87" y="157.2">SCK</text>
<text x="96.2" y="156.1">5</text>
</g>
</svg>
